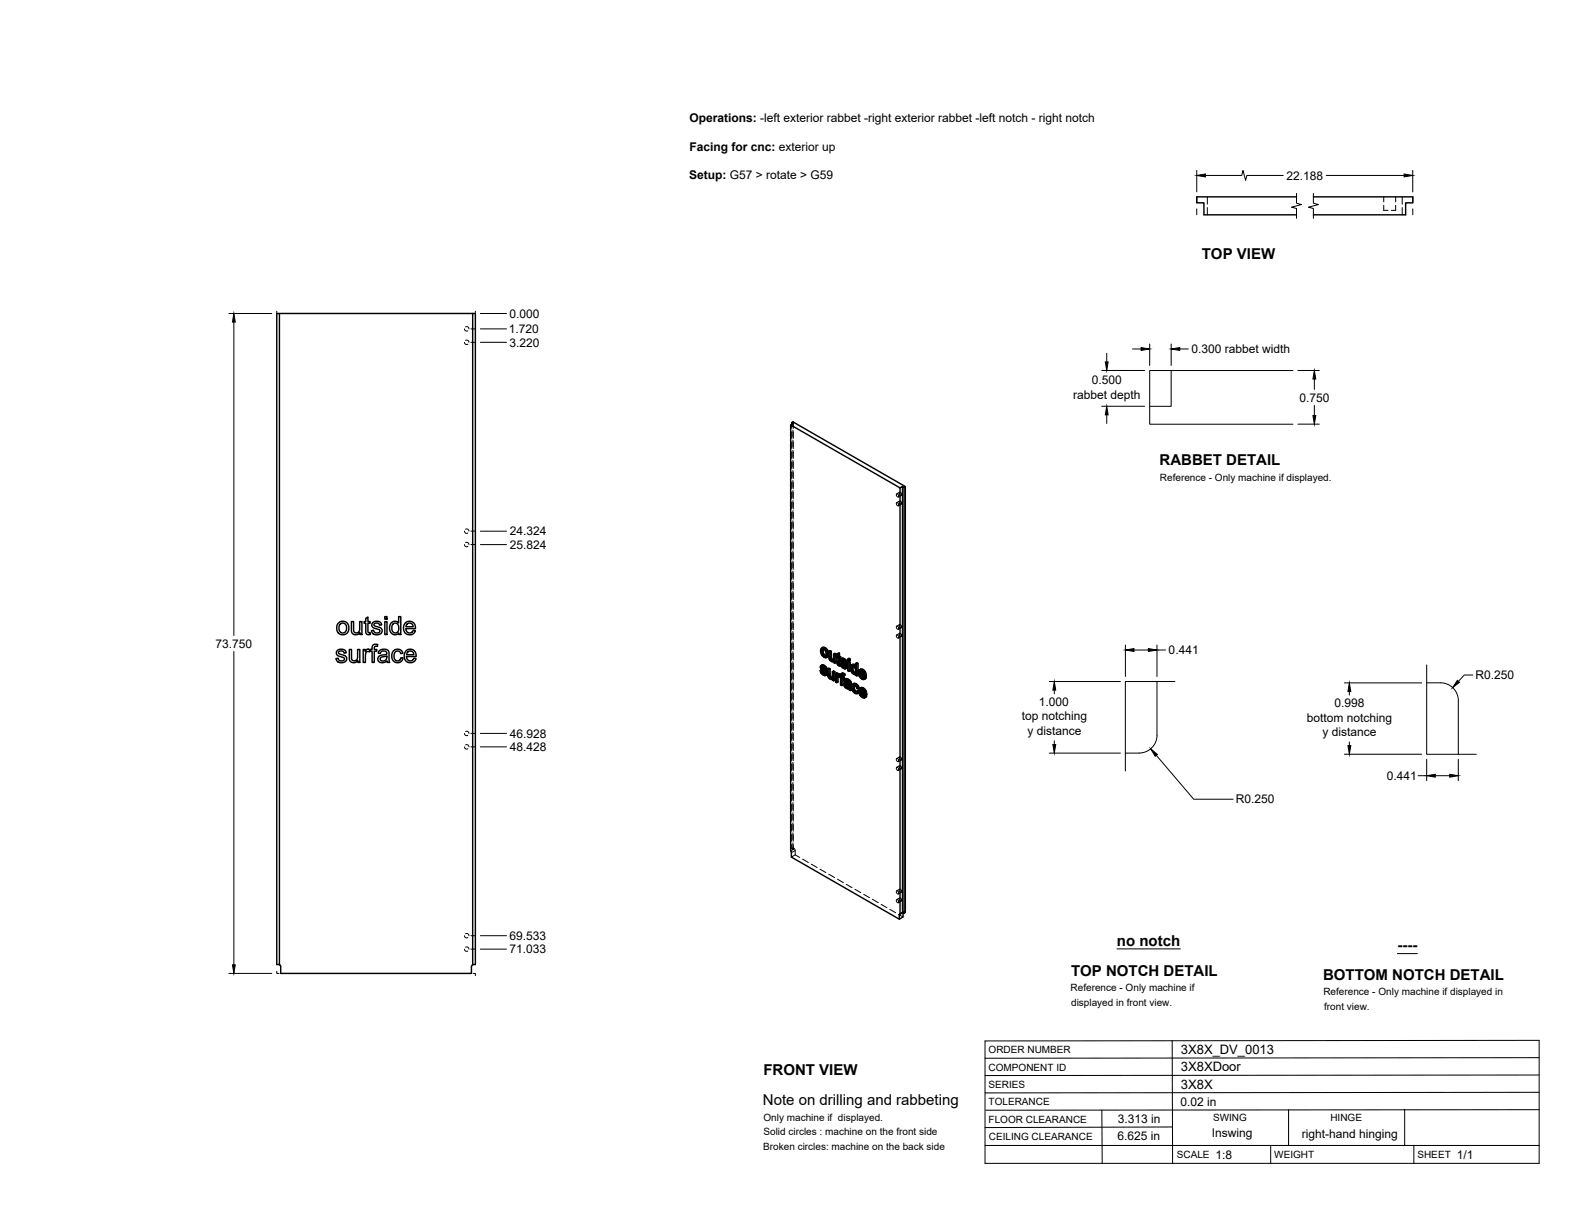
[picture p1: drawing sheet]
<svg xmlns="http://www.w3.org/2000/svg" width="559mm" height="432mm" viewBox="0 0 559 432" stroke-linecap="round" stroke-linejoin="round" font-family="sans-serif">
<!-- layer: Visible -->
<g fill="none" stroke="#000" stroke-width=".51">
<path d="M460 69.9h-35.4v2.1h2.5v4.2h32.9M466 69.9h35.2v2.1h-2.5v4.2h-32.7M99.1 111.2h-.9v231l1 .1M167.7 111.2h1v231l-1 .1M167.7 111.2h-68.6v231.1M167.7 111.2v231.1M280.9 150.6v-.7l.4-.2 39.9 22.9v151.1l-.4 .3M280.9 149.9l.5 .4-.9 .5M319.3 173.1l-38.8-22.3v151.1l.3 .6v1.6l38.3 22M319.3 173.1l.9-.5v151.1M319.3 173.1v151.2M320.2 172.6l.6 .3v151.1"/>
<path d="M321.2 172.6l-.4 .3M129.8 219.4l.7-.5v1.6h.8v.6h-.8v2.9l.2 .4h.6l.1 .7a1.15 1.15 0 0 1-1.3-.1 1.15 1.15 0 0 1-.3-1.2v-2.7h-.6v-.6h.6zM136.5 218.8h.8v.9h-.8zM119.6 230.8l1-.4a1.7 1.7 0 0 1 2.3 1.2l-.8 .1a.96 .96 0 0 0-1-.8 .96 .96 0 0 0-.9 .9l.1 .2a3.3 3.3 0 0 1 2.7 1.3 1.91 1.91 0 0 1-1.4 1.8 1.91 1.91 0 0 1-2.2-.8l-.2-.6 .8-.1a1.1 1.1 0 0 0 1.1 .9 1.1 1.1 0 0 0 1.1-1l-.5-.3a2.55 2.55 0 0 1-2.3-1.2zM120.2 220.9a2.31 2.31 0 0 1 3.6 1.8 2.31 2.31 0 0 1-3.4 2.2 2.77 2.77 0 0 1-.2-4zM120.6 221.5l.7-.4a1.78 1.78 0 0 1 1.7 1.6 1.78 1.78 0 0 1-1.2 1.9 1.82 1.82 0 0 1-1.5-1.2 1.82 1.82 0 0 1 .3-1.9zM123.9 230.4h.8v2.6a1.15 1.15 0 0 0 1.2 1.5 1.15 1.15 0 0 0 1-1.6v-2.5h.8v4.6h-.7v-.6a1.63 1.63 0 0 1-2 .7 1.63 1.63 0 0 1-1.1-1.8zM124.7 220.5h.8v2.6a1.15 1.15 0 0 0 1.1 1.5 1.15 1.15 0 0 0 1-1.6v-2.5h.8v4.6h-.7v-.6a1.64 1.64 0 0 1-2 .7 1.64 1.64 0 0 1-1-1.8zM128.9 230.4h.7v.7a1.1 1.1 0 0 1 1.7-.5l.7-.2v-.4a1.33 1.33 0 0 1 .6-1.3 1.33 1.33 0 0 1 1.4 0l-.1 .6a.71 .71 0 0 0-.8 0 .71 .71 0 0 0-.3 .7v.4h.9v.7h-.9v3.9h-.8v-3.9h-.7v-.4l-.2 .6a1.02 1.02 0 0 0-1.2 .1 1.02 1.02 0 0 0-.3 1.2v2.4h-.7zM132.2 220.9l.9-.4a1.73 1.73 0 0 1 2.3 1.2l-.7 .1a.96 .96 0 0 0-1-.8 .96 .96 0 0 0-.9 .9v.1a3.9 3.9 0 0 1 2.7 1.4 1.91 1.91 0 0 1-1.4 1.8 1.91 1.91 0 0 1-2.1-.8l-.2-.6 .7-.2a1.09 1.09 0 0 0 1.1 1 1.09 1.09 0 0 0 1.1-1l-.4-.3a2.28 2.28 0 0 1-2.4-1.3zM134.7 230.8v-.1a1.94 1.94 0 0 1 2-.4 1.94 1.94 0 0 1 1.3 1.6l.3 3.1h-.8l-.2-.5a1.75 1.75 0 0 1-2 .7 1.75 1.75 0 0 1-1.2-1.7v-.1a1.76 1.76 0 0 1 1.7-1l.4-.1a.72 .72 0 0 0 1-.6 .72 .72 0 0 0-1-.7l-.9 .2-.4 .7-.7-.1zM135.1 233.3l2.1-.6a1.28 1.28 0 0 1-.7 1.7 1.28 1.28 0 0 1-1.6-.7z"/>
<path d="M136.5 220.5h.8v4.6h-.8zM138.8 221a1.73 1.73 0 0 1 2.6 .1v-2.3h.8v6.3h-.7v-.5l-.7 .5a2.21 2.21 0 0 1-2.3-.8 2.21 2.21 0 0 1-.2-2.4zM139.4 221.4l.4-.3a1.78 1.78 0 0 1 1.7 1.1 1.78 1.78 0 0 1-.4 2l-.4 .3a1.73 1.73 0 0 1-1.7-.9 1.73 1.73 0 0 1 .3-1.9zM139.6 231a1.96 1.96 0 0 1 3.3 .8l-.7 .1a1.29 1.29 0 0 0-1.8-.8 1.29 1.29 0 0 0-.6 1.8l.2 .8a1.17 1.17 0 0 0 1.2 .8 1.17 1.17 0 0 0 1-1.1h.8l-.3 1a2.18 2.18 0 0 1-2.9 .3 2.18 2.18 0 0 1-.7-2.8zM143.8 221.1a2.15 2.15 0 0 1 2.5-.4 2.15 2.15 0 0 1 1.1 2.3h-3.4l.1 .7a1.3 1.3 0 0 0 1.3 .9 1.3 1.3 0 0 0 1.2-1l.8 .2-.3 .5a2.32 2.32 0 0 1-3.2 .4 2.32 2.32 0 0 1-.4-3.2zM144 231a2.14 2.14 0 0 1 2.6-.4 2.14 2.14 0 0 1 1 2.3h-3.4l.2 .7a1.29 1.29 0 0 0 1.2 .9 1.29 1.29 0 0 0 1.2-.9l.8 .1-.3 .6a2.32 2.32 0 0 1-3.2 .3 2.32 2.32 0 0 1-.4-3.2zM144.4 221.4l.5-.3 1 .1 .5 .5 .2 .7h-2.6zM144.7 231.3l.4-.3 .9 .1 .6 .4 .2 .8h-2.5zM291 237.9l.7 1.4 .7 .4 .6-.1M291.2 236.2l.6-.3 .7 .2 .6 .5 .4 .9-.5 .3-.1-.6M291.6 231.2v-.5a.92 .92 0 0 1 1.1 0 .92 .92 0 0 1 .4 1l-.2 1-.6 .1M291.6 237.7l-.6 .2 .4 .2"/>
<path d="M291.6 238.7l.5 .4 .4-.3M291.7 237.3l1 1 .5-.3M291.8 237.9l-.4 .2 .1 .4 .6-.1M291.8 235.9l-.6 .4-.1 .6 1.6 2.1M291.8 236.7l-.3 .3 .5-.2M291.8 232.2l.5 .6 .5-.3M291.9 238l.8 .9M292 236.7l.6 .7M292 236.3l.5 .4 .5-.2M292 230.9l-.4 .3v.5l.2 .5 .4-.3M292 236.8l.6 .8 .4 .2M292 236.8h-.5"/>
<path d="M292.1 235.9l-.8 .3M292.1 230.4l.1 1.4 .8 .8M292.1 237l-.4 .3-.2-.3M292.3 230l.9 .9 .5-.2M292.5 236.1l-.5 .2-.4-.1M292.5 236.7l.4 .5 .4-.2M292.7 239l-.2 .2-.4-.1M292.7 238.3l.3 .4 .5-.3M292.8 229.8l-.5 .2-.8-.1M292.9 237.7l.5 .6 .2 .7-.7 .7M293 238.7l.1 .5 .5-.3M293.1 239.2l-.1 .4 .5-.3"/>
<path d="M293.2 230.9l.4 1.4 .4-.3M293.4 233.1a1.7 1.7 0 0 1-2.2-1.6l-.1-1 .4-.6 .9-.3 .7 .4 .7 .9 .2 1-.1 1-.7 .4M293.6 232.3l-.2 .8 .5-.2M293.6 237.3l.5 .3 .4-.3M294.1 237.6v2.2l.5-.2M294.1 239.8l.2 .4 .4-.2M294.5 231.4v2.2l.5-.3M294.5 233.6l.2 .4 .5-.3M294.7 234l.3 .3 .5-.2M295 231.1l-.5 .3-.4-.3M295 234.3l.4 .1M295.3 238.3l.5 .3 .4-.3"/>
<path d="M295.4 234.4l.2-.1zM295.7 234.1l-.7-.6v-2.4l-.5-.3-.4 .3 .1 2.7 .8 .9h.8M295.7 232.1l.5 .2 .4-.2M295.8 238.6v3l.4-.3v-3l-.4-.2-.5 .2v1.8l-.3 .5 .2-.1M295.8 234.7v.4l.4 .2M295.8 234.7l-.2 .1M296.2 232.3v3l.4-.2v-3l-.4-.3-.5 .3v2.1M296.6 233l.3 .2 .2 2.6 .8 .5 .3-.2M296.9 232.4l-.3 .2 .3 .2v-.8l.9-.3v1.1l.5 .2v.4l-.5 .3v-.4M297.3 239.3v-.4l-.4-.2-.5 .3v3l.5 .2M297.3 239.9l-.3 .2-.1 .5 .4-.2M297.3 238.9l-.5 .3-.4-.2"/>
<path d="M297.4 240l-.1 2-.4 .2v-1.6M297.4 240l.5 .2M297.4 240l-.4 .1M297.4 232v1l.4-.2M297.4 233l.4 .3 .5-.3M297.4 239.4l.4 .4M297.6 239.1l-.8 .5v-.4M297.6 235.7l.2 .1M297.8 231.7l-.9 .3M297.8 239.8v.4M297.8 239.9l-.1 .4M297.8 235.8l.1 .5"/>
<path d="M297.9 239.2l.3 .3M297.9 239.2l-.8 .2M297.9 235.2l-.5 .3v-2.1l.4 .3v1.4l.3 .4M297.9 235.4l-.5 .1M298.1 235.5l.7 1.4 .8 .4 .5-.1M298.1 235.5l-.6 .1M298.1 235.5h.1M298.1 235.7l-.3 .1M298.4 233.8l.5-.3 .9 .3 .8 1.3-.5 .3-.1-.6M298.4 239.1l.8-.3 .6 .4-.1 .4-.4 .3 .1-.4M298.6 234.4a.78 .78 0 0 1 1.1 .8l.4 .2M298.7 235.4l-.6 .1 .4 .2"/>
<path d="M298.7 236.3l.5 .4 .5-.2M298.8 234.9l1 1 .5-.3M298.9 235.5l-.4 .2 .1 .4 .6-.1M298.9 234.3l-.3 .4 .5-.3M298.9 233.5l-.6 .3-.1 .7 1.6 2.1M298.9 238.8l-.6 .4-.1 .8-.4-.2 .4-.3M299 239.2l.4 .3 .4-.3M299 235.6l.8 .9M299.1 234.3l.6 .7M299.1 239.8l.5 .5v.4l-.4 .2v-.4M299.1 234l.6 .4 .4-.3M299.2 236.7l.5 .1"/>
<path d="M299.2 233.5l-.8 .3M299.3 234.6l-.5 .3-.2-.2M299.3 239.9l-.6-.3v.6l.4-.2M299.4 238.9l-.4 .3-.5-.1M299.6 233.7l-.5 .3-.4-.2M299.7 234.4l.3 .4 .4-.2M299.8 236.6l-.1 .2M299.8 235.9l.3 .4 .5-.3M300 235.3l.6 .7 .1 .7-.7 .6M300.1 236.3l.1 .5 .5-.3M300.2 236.8l-.1 .4 .5-.3M300.8 235l.4 .2 .5-.2"/>
<path d="M300.8 233.8l.4 .3 .5-.3M301.2 234.7l.5 .3v3l-.5 .2v-3M301.2 234.7l-.4 .3v3l.4 .2M301.2 234.1v.6l.5-.3v-.6l-.5-.2-.4 .2v.6l.4 .3M302.1 236l.9-.3 .6 .3M302.4 238.3l.5 .5 .4-.2M302.4 236.5l.7 .2 .5 .9-.1 1.1-.6 .1M302.5 236.5l-.3 .8M302.6 237l-.4 .3v.5l.2 .5 .5-.3M302.7 236.5l.1 1.4 .7 .8M302.7 235.7l-.4 .2a2 2 0 0 0 1.2 3.4l.1-.1M302.8 236.1l.5 .3"/>
<path d="M303.3 235.8l-.5 .3-.5-.2M303.6 235.4l.4 .3 .4-.3M303.6 239.2v.4l.4 .2M303.6 239.2l-.2 .1M304 235.7v4.1l.4-.2v-4.2l-.4-.2-.4 .2v1.5l-.3-.5 .3-.1M305.2 239.9l.6 .6 .4-.3M305.5 238.4l-.5 .2 1.5 .9-.6-1.2a.5 .5 0 0 0-.6-.2 .5 .5 0 0 0-.3 .5M305.5 238.1v.3l.8 .5M305.5 239.4l.9 .9M305.7 239.7l-.5 .2-.2-.9 1.9 1.2M305.8 237.8l.8 .9 .4-.3M306.2 237.5l-.4 .3-.9-.1"/>
<path d="M306.6 238.7l.3 1.3 .5-.2M294.3 240.2l.3 .4 .5-.3M294.6 240.6h.4M295.3 240.4l-.7-.6-.1-2.5-.4-.2-.5 .2 .1 2.5 .7 1.1 .6 .2 .4-.2M295.4 240.9v.4l.4 .3M295.4 240.9l-.2 .1M297.8 240.2l.4 .2v2.6l.5 .2M298.7 240.2l.5 .3 .4-.2M299.1 240.9v2.1l-.4 .2v-2.6l.5 .3M299.6 242.4l.5-.3 1.1 .3M299.7 241.1l1-.2 1.2 1 .3 2.9-.4 .2-.2-.4M299.9 242.9h.3a.76 .76 0 0 1 .7 .2 .76 .76 0 0 1 .2 .7"/>
<path d="M300 243.5l.4 .4 .4-.3M300 242.8l-.2 .3M300.1 242.1l-.7 .6 .2 .9 .8 .7h.8l.1 .5 .5 .2M300.2 242.9l-.3 .4 .1 .2 .4-.2M300.3 242.9l.2 .5 .6 .4M300.3 241.6l-.4 .3a.74 .74 0 0 1 .8-.2 .74 .74 0 0 1 .5 .8v.3l-1.2-.4M300.3 241.6h.1M300.4 243.9l.4 .1M300.4 242.1l-.7 .2M300.5 240.8l-1 .5-.1 .3 .5 .3M300.6 241.3l.6 .4 .4-.3M300.8 244l.3-.1z"/>
<path d="M301.1 241l-.5 .3-.6-.2M301.2 241.7l.3 .4 .4-.2M301.5 242.1l.1 .4 .4-.2M301.6 242.5v2.1l.5-.3M302.5 242.8l.7-.4 .7 .3 .6 .6 .3 .9-.4 .2-.3-.9M302.6 244l.2 1 .5-.2M302.8 245l.6 .6 .4-.3M303.1 243.8l-.5 .2 .1-.4a.66 .66 0 0 1 .8-.4 .66 .66 0 0 1 .4 .8l.5 .4M303.1 243.2l.1 1.3 .8 .9M303.2 242.4l-.5 .3a2.09 2.09 0 0 0 .4 3.1l1 .3M303.4 242.9l.7 .6 .4-.2M303.8 242.6l-.4 .3-.7-.2"/>
<path d="M304 245.2l-.2 .5-.4-.1M304.7 245.4l-.6 .7 .6-.4M304.7 245.1l-.2-.1-.5 .2 .4 .3M305.4 246.5l.5 .6 .5-.3M305.6 244.9l-.4 .3 1.4 .8-.6-1.2a.45 .45 0 0 0-.6-.1 .45 .45 0 0 0-.2 .5M305.6 244.7v.2l.9 .5M305.7 245.9l.9 1M305.8 240.5l.4 .1M305.8 246.2l-.4 .3-.3-.9 2 1.1M305.9 244.3l.8 .9 .5-.2M305.9 247.1l.4 .1M306.3 244.1l-.4 .2-.9-.1"/>
<path d="M306.5 240.3l.4 .3 .5-.3M306.5 240.3l-.2 .2M306.6 246.8l.5 .4 .4-.3M306.6 246.8l-.2 .3M306.7 245.2l.4 1.4 .4-.3M306.8 240.1l-.3 .2M306.9 240l.5-.1v-.5l-.7-1.5-1-.6-.8 .4-.4 1 .5 1.5 1.1 .9h.5l.3-.5M307 246.7l-.4 .1M307 240.1l.3 .5-.7 .4M307.1 246.6l.4-.2v-.4l-.7-1.6-1-.5-.8 .3-.3 1.2 .4 1.3 1.2 1 .6-.2 .2-.3M307.1 246.7l.4 .2-.1 .3-.6 .4M320.2 323.7l-.9 .6"/>
<path d="M320.2 323.7l.2 .1M320.4 323.8h.1M320.8 324l-.4-.2v1.6l-1.3 .7v-1.5l.2-.4M99.2 342.3l.4 .4v2.7h67.7v-2.4l.4-.7"/>
</g>
<!-- layer: Hidden -->
<g fill="none" stroke="#000" stroke-width=".35">
<path d="M428.3 69.9v2.5M428.3 73.6v2.6M490.9 72.8v1.8h1.6M490.9 69.9v1.7M495.2 72.8v1.8h-1.6M495.2 69.9v1.7M497.5 69.9v2.5M497.5 73.6v2.6M164.8 116.7l.4 .7h.8M165.2 116h.7l.5 .7M164.8 121.5l.4 .6h.8M165.2 120.8l.7-.1 .5 .8"/>
<path d="M280.9 150.6v1.4M280.9 153.2v2.4M280.9 156.7v2.4M281.3 149.7v1.7M281.3 152.6v2.4M281.3 156.2v2.4M281.3 159.7v2.4M281.4 150.3v1.7M281.4 153.2v2.4M281.4 156.8v2.4M280.9 160.3v2.4M280.9 163.9v2.4"/>
<path d="M280.9 167.5v2.3M280.9 171v2.4M280.9 174.6v2.4M280.9 178.2v2.4M281.3 163.3v2.4M281.3 166.9v2.4M281.3 170.5v2.3M281.3 174v2.4M281.3 177.6v2.4M281.4 160.3v2.4M281.4 163.9v2.4M281.4 167.5v2.4"/>
<path d="M281.4 171.1v2.3M281.4 174.6v2.4M281.4 178.2v2.4M318.1 178.4a.55 .55 0 0 1 .7 .3 .55 .55 0 0 1-.3 .8l-.4-.5zM318.1 175.3a.58 .58 0 0 1 .7 .3 .58 .58 0 0 1-.2 .8l-.5-.5zM319.1 177.8a.6 .6 0 0 1 .7 .4 .6 .6 0 0 1-.2 .7l-.5-.4zM319.1 174.7a.56 .56 0 0 1 .7 .3 .56 .56 0 0 1-.3 .7l-.5-.6zM319.2 177.8l-1.1 .6M319.2 174.7l-1.1 .5M319.8 178.9l-1 .6M319.8 175.8l-1 .5M164.8 193.2l.4 .7h.8"/>
<path d="M164.8 188.4l.4 .7h.8M165.2 192.5h.7l.5 .7M165.2 187.8l.7-.1 .5 .7M280.9 181.8v2.3M280.9 185.3v2.4M280.9 188.9v2.4M280.9 192.5v2.4M280.9 196v2.4M280.9 199.6v2.4M281.3 181.2v2.4M281.3 184.8v2.3M281.3 188.3v2.4"/>
<path d="M281.3 191.9v2.4M281.3 195.5v2.3M281.3 199.1v2.3M281.4 181.8v2.4M281.4 185.4v2.3M281.4 188.9v2.4M281.4 192.5v2.4M281.4 196.1v2.3M281.4 199.6v2.4M280.9 203.2v2.4M280.9 206.8v2.3M280.9 210.3v2.4"/>
<path d="M280.9 213.9v2.4M280.9 217.5v2.4M281.3 202.6v2.4M281.3 206.2v2.4M281.3 209.8v2.4M281.3 213.3v2.4M281.3 216.9v2.4M281.4 203.2v2.4M281.4 206.8v2.4M281.4 210.4v2.3M281.4 213.9v2.4M281.4 217.5v2.4"/>
<path d="M280.9 221v2.4M280.9 224.6v2.4M280.9 228.2v2.4M280.9 231.8v2.3M280.9 235.3v2.4M280.9 238.9v2.4M281.3 220.5v2.4M281.3 224v2.4M281.3 227.6v2.4M281.3 231.2v2.4M281.3 234.8v2.4M281.3 238.3v2.4"/>
<path d="M281.4 221.1v2.4M281.4 224.6v2.4M281.4 228.2v2.4M281.4 231.8v2.4M281.4 235.4v2.3M281.4 238.9v2.4M291.4 237.7l.4 .9M291.5 236.4l-.5 .2M291.6 236.1l-.5 .2M291.6 230.7l-.5 .2M291.6 237.7l.3 .3M291.6 236.9l-.5 .2"/>
<path d="M291.7 235.9l-.2 .7 .7 1a1.11 1.11 0 0 1 .9 1.3h-.4l.4-.2M291.8 238.6l.7 .7 .8 .1M291.8 238.6l-.5 .2M291.8 237.8v.1M291.9 237.3l-.5 .3M291.9 232l.9 .9 .9 .1M291.9 236.6l-.1 .1M291.9 232l-.4 .3M292 229.7l-.4 .8 .3 1.5M292.1 236.4l-.5 .2 .4-.2M292.2 230.2l-.1 .2M292.2 230.2l.7 .1 .6 1v.9l-.5 .4"/>
<path d="M292.2 230.2l-.4 .2M292.5 236.5l-.5 .2a.33 .33 0 0 1 .2-.4 .33 .33 0 0 1 .4 .3l.5 .7 .4 .2M292.6 237.4l.3 .3M292.6 239.2l.4-.2-.9 .5M292.8 230.2l-.5 .3M292.8 232.9l-.5 .3M292.9 236.9l-.5 .2M293 238.4l-.5 .2M293.1 237.3l-.5 .3M293.1 239.5l-.5 .2M293.3 232.5l-.4 .3M293.3 230.8l-.4 .3"/>
<path d="M293.4 233.1l-.4 .3M293.6 231.8l-.5 .3M294.1 237.1l.2 2.9 .9 .8 .6-.2v.5l.4 .2M294.1 239.4l-.4 .3M294.3 239.9l-.5 .3M294.5 230.8l.2 3 1 .7 .5-.1v.4l.4 .3M294.5 233.2l-.4 .3M294.7 233.7l-.5 .2M295 234.1l-.5 .3M295.4 234.4l-.4 .3M295.8 238.1v1.8l-.2 .4-.3 .1M296 234.1l-.4 .3"/>
<path d="M296.1 234l-.5 .3 .3-.2M296.2 231.8v2l-.5 .3M296.2 234.8l-.4 .3M296.2 234.4l-.4 .3 .3-.2M296.9 238.7v3l.4 .3M297.1 232.3l-.2 .1M297.3 239.4l-.5 .2M297.4 231.8v.7l-.3-.2v.4l.3 .2 .1 2.4 .8 .8-.2-.6M297.4 232.5l-.8 .5v-.4M297.4 232.9l-.5 .3M297.4 239.8l-.1 .1M297.5 235.3l-.5 .2"/>
<path d="M297.5 239.2l-.2 .1M297.5 239.7l-.4 .2M297.6 239.6l-.5 .3M297.6 235.6l-.4 .3M297.8 239.7l-.4 .3 .3-.4 .5 .4 .1-.3 .4 .4v2.6l.4 .3M297.8 233.2l-.4 .2M298 235.9l-.4 .3M298.3 233.4l-.5-.2v.5M298.3 239.6l-.5 .2M298.3 239.5h-.1M298.3 239.9l-.5 .3 .4-.2M298.3 239.7l-.5 .2"/>
<path d="M298.3 235.6l-.2 .1M298.3 236.1h-.1M298.5 235.3l.4 .9M298.6 234l-.4 .3M298.7 239.7l-.5 .3M298.7 233.7l-.5 .2M298.7 235.4l.3 .2M298.7 234.5l-.4 .2M298.7 239l-.4 .2M298.8 233.6l-.2 .7 .7 .9a1.13 1.13 0 0 1 .9 1.3h-.4l.4-.2M298.9 238.8l-.2 .9-.5-.2M298.9 236.2l.9 .8h.7"/>
<path d="M298.9 236.2l-.5 .3M299 235.4l-.1 .1M299 234.9l-.5 .3M299 234.2l-.1 .1M299.1 234.3a.33 .33 0 0 1 .2-.4 .33 .33 0 0 1 .4 .3l.5 .8 .4 .1M299.1 234l-.4 .3M299.2 234l-.5 .3M299.2 239.4l-.5 .2M299.5 239.4l-.5 .3M299.6 234.1l-.5 .3M299.7 236.9l-.5 .3M299.7 235l.3 .3"/>
<path d="M299.7 239.6l-.5-.2-.1 .4M300 234.5l-.4 .2M300.1 236.6l-.4 .2 .4-.2M300.1 236l-.4 .2M300.2 235l-.5 .2M300.2 237.1l-.5 .2M301.2 234.7v3l.5 .3M301.2 233.6v.5l.5 .3M301.2 237.7l-.4 .3M301.2 234.1l-.4 .3M302.2 236.8l-.5 .2M302.3 236l-.4 .3"/>
<path d="M302.3 237.7l-.4 .2M302.5 235.8l-.3 .7v.8a1.47 1.47 0 0 0 1.8 1.7v.3l.4 .3M302.7 238.5l-.4 .2M302.8 236.3l-.1 .2M302.8 236.3h.6l.6 1v1.1l-.5 .3M302.8 236.3l-.3 .2M302.9 236.2l-.5 .3M303.3 239l-.4 .2M303.3 236.3l-.4 .2M303.7 236.2l-.1 .1M303.8 238.6l-.4 .3M303.8 236.9l-.4 .2"/>
<path d="M304 235.2v1.5l-.4-.7M304 236.7l-.4 .2M304 239l-.4 .2 .3-.1M304 237.9l-.4 .2M304 239.3l-.4 .3M305 238.4l-.5 .3M305.3 239.7l-.4 .3M305.3 237.4l-.3 .9 .3 1.4 1 1 .8 .1M305.4 238.8l-.4 .2M305.5 239.4l-.1-.6 2 1.1M305.7 237.9l-.2 .2M305.7 237.9l.8 .3 .4 1-.6-.3"/>
<path d="M305.7 237.9l-.5 .2M306.2 237.9l-.4 .3M306.7 238.5l-.4 .3M306.9 239.2l-.4 .3M318.1 225.4a.55 .55 0 0 1 .7 .3 .55 .55 0 0 1-.3 .7l-.4-.4zM318.1 222.3a.58 .58 0 0 1 .7 .3 .58 .58 0 0 1-.2 .7l-.5-.4zM319.1 224.7a.6 .6 0 0 1 .7 .4 .6 .6 0 0 1-.2 .7l-.5-.4zM319.1 221.6a.56 .56 0 0 1 .7 .4 .56 .56 0 0 1-.3 .7l-.5-.6zM319.2 224.7l-1.1 .6M319.2 221.6l-1.1 .6M319.8 225.8l-1 .6M319.8 222.7l-1 .6"/>
<path d="M165.2 259.5h.7l.5 .7M280.9 242.5v2.4M280.9 246.1v2.3M280.9 249.6v2.4M280.9 253.2v2.4M280.9 256.8v2.3M281.3 241.9v2.4M281.3 245.5v2.4M281.3 249.1v2.3M281.3 252.6v2.4M281.3 256.2v2.4M281.3 259.8v2.3"/>
<path d="M281.4 242.5v2.4M281.4 246.1v2.4M281.4 249.7v2.3M281.4 253.2v2.4M281.4 256.8v2.4M294.6 240.3l-.5 .3M295 240.7l-.5 .2M295.4 240.4l-.2 .1M295.6 240.3l-.5 .3M295.7 240.2l-.4 .3M295.8 240.6l-.4 .3 .3-.1M295.8 241.1l-.4 .2"/>
<path d="M296.9 241.7l-.5 .3M298.7 242.7l-.5 .3M298.7 240.1l-.5 .3M299.1 240.4l-.4 .2M299.6 240.7l-.5-.3v.5M299.8 242.6l-.4 .3M299.9 241.3l-.5 .3M299.9 242.3l-.5 .2M300 242.1l-.2 .7 .2 .6 .9 .7h.8l.1 .4M300 243.4l-.4 .2M300.1 240.9l-.5 .2M300.1 240.9l-.2 .4 .4 .3a.81 .81 0 0 1 1-.1 .81 .81 0 0 1 .3 .9h-.4"/>
<path d="M300.2 242.9l.3-.3a.86 .86 0 0 1 1.1 1l-.5 .2M300.5 242.6l-.5 .3 .4-.2M300.5 241.3l-.4 .2M300.7 244l-.5 .2M301 241.4l-.5 .3M301.2 244.2l-.5 .2M301.4 243.7l-.4 .3M301.5 241.9l-.4 .2M301.6 243.6l-.5 .3 .2-.1M301.6 242.9l-.4 .3M301.6 242.5l-.4 .3M301.6 242.4l-.4 .3"/>
<path d="M301.7 244.1l-.5 .2M301.8 244.5l.4 .3M301.8 244.5l-.5 .3M302.6 243.5l-.4 .3M302.8 242.7l-.5 .3M302.9 244.9l-.4 .2M303 242.5l-.4 1 .3 1.4 .9 .9 .7 .1M303.1 243.2a.78 .78 0 0 1 1-.1 .78 .78 0 0 1 .3 .9l.4 .2M303.3 243l-.5 .3M303.8 245.8l-.4 .2M303.8 243l-.4 .3M304 245.4h.2"/>
<path d="M304.2 243.4l-.4 .3M304.2 245.4l-.4 .3M304.4 244l-.4 .3M304.5 245l-.3 .4M304.7 245.1l.2 .2-.2 .4M304.9 245.3l-.2 .1M305.1 245l-.4 .2M305.5 244l-.4 .8 .4 1.5 1 1 .7 .1M305.5 246.3l-.5 .2M305.6 245.3l-.5 .3M305.7 245.9l-.1-.6 1.9 1.1M305.8 244.4l-.2 .3"/>
<path d="M305.8 244.4l.9 .4 .4 1-.6-.4M305.8 244.4l-.4 .3M306.2 240.7l-.4 .2M306.3 244.5l-.4 .3M306.4 247.2l-.5 .3M306.4 240.3h.2M306.6 246.9h.2M306.7 240.3l-.4 .2 .3-.2M306.8 246.9l-.4 .2M306.9 245.1l-.5 .3M306.9 240l-.1 .1M307 240.8l-.5 .3"/>
<path d="M307 240.1l-.4 .2M307 246.6v.1M307.1 245.8l-.5 .2M307.1 247.4l-.4 .3M307.1 246.7l-.3 .2M164.8 265l.4 .7h.8M164.8 260.2l.4 .7h.8M165.2 264.3h.7l.5 .7M280.9 260.4v2.3M280.9 263.9v2.4M280.9 267.5v2.4M280.9 271.1v2.4"/>
<path d="M280.9 274.6v2.4M280.9 278.2v2.4M281.3 263.4v2.3M281.3 266.9v2.4M281.3 270.5v2.4M281.3 274.1v2.3M281.3 277.6v2.4M281.4 260.4v2.3M281.4 263.9v2.4M281.4 267.5v2.4M281.4 271.1v2.4M281.4 274.7v2.4"/>
<path d="M281.4 278.2v2.4M318.1 272.3a.55 .55 0 0 1 .7 .3 .55 .55 0 0 1-.3 .7l-.4-.4zM318.1 269.2a.6 .6 0 0 1 .7 .3 .6 .6 0 0 1-.2 .8l-.5-.5zM319.1 271.7a.56 .56 0 0 1 .7 .3 .56 .56 0 0 1-.3 .8l-.5-.7zM319.1 268.6a.56 .56 0 0 1 .7 .3 .56 .56 0 0 1-.3 .7l-.5-.6zM319.2 271.7l-1.1 .5M319.2 268.6l-1.1 .5M319.8 272.8l-1 .5M319.8 269.7l-1 .5M280.9 281.8v2.4M280.9 285.3v2.4M280.9 288.9v2.4"/>
<path d="M280.9 292.5v2.4M280.9 296.1v2.4M280.9 299.6v1.5M281.3 299.1v1.7l.8 .7v1.8l1.6 .9M281.3 281.2v2.4M281.3 284.8v2.4M281.3 288.4v2.3M281.3 291.9v2.4M281.3 295.5v2.4M281.4 281.8v2.4M281.4 285.4v2.4M281.4 288.9v2.4"/>
<path d="M281.4 292.5v2.4M281.4 296.1v2.4M281.4 299.7v1.7M281.3 300.8l-.4 .3 .5 .3M281.4 301.4l-.9 .5M282.1 303.3l-1.3 .8M284.8 304.8l2 1.2M287.8 306.6l2.1 1.2M290.9 308.4l2.1 1.2M294 310.2l2.1 1.2M297.1 312l2.1 1.2M300.2 313.8l2.1 1.1"/>
<path d="M303.3 315.5l2.1 1.2M306.4 317.3l2.1 1.2M309.5 319.1l2.1 1.2M318.1 319.3a.58 .58 0 0 1 .7 .3 .58 .58 0 0 1-.2 .7l-.5-.4zM318.1 316.1a.6 .6 0 0 1 .7 .4 .6 .6 0 0 1-.2 .7l-.5-.4zM319.1 318.6a.56 .56 0 0 1 .7 .4 .56 .56 0 0 1-.3 .7l-.5-.6zM319.1 315.5a.56 .56 0 0 1 .7 .4 .56 .56 0 0 1-.3 .7l-.5-.6zM319.2 318.6l-1.1 .6M319.2 315.5l-1.1 .6M319.8 319.7l-1 .6M319.8 316.6l-1 .6M164.8 336.8l.4 .6h.8"/>
<path d="M164.8 332l.4 .7h.8M165.2 336.1h.8l.4 .7M165.2 331.3h.8l.4 .7M312.6 320.9l2.1 1.2M315.7 322.7l2.1 1.2M318.8 324.4l1.6 1M320.5 323.5l-1.3 .8M321.2 323.7l-.6-.2-.2 .3"/>
</g>
<!-- layer: Reference -->
<g fill="none" stroke="#000" stroke-width=".35">
<path d="M424.6 69.9v2.1M424.6 74.1v2.1M501.2 69.9v2.1M501.2 74.1v2.1M98.2 110.4v.8h.8M167.1 116.7h1.6M168.7 110.4v.8h-.8M167.1 121.5h1.6M415.5 131.5v12.7h-7.6M458.7 131.5h-50.8v19h50.8M167.1 188.4h1.6M167.1 193.2h1.6"/>
<path d="M506.2 235.9v31.7h17.6M410.5 241.8v19a6.4 6.4 0 0 1-6.4 6.4M416.9 241.8h-17.6v31.8M506.2 242.3a12.9 12.9 0 0 1 7.8 .7 6.4 6.4 0 0 1 3.4 5.6v19M167.1 260.2h1.6M167.1 265h1.6M399.3 267.2h4.8M167.1 336.8h1.6M167.1 332h1.6M98.2 344.6v.8h.8M167.9 345.4h.8v.8"/>
</g>
<!-- layer: Hidden Narrow -->
<g fill="none" stroke="#000" stroke-width=".35">
<path d="M292.5 237.9l-.4 .3M294.1 239l-.5 .2M294.5 232.7l-.4 .3M295.8 239.7l-.5 .2M296.2 233.4l-.5 .3M297.4 234.6l-.5 .3M298.7 239.4l-.5 .3M299.1 239.7h.1M299.7 235.5l-.5 .3M300.9 242.7l-.4 .3M301.6 243.1l-.4 .3M281.7 301l-.5 .2"/>
<path d="M282.1 301.8l-1.3 .7M320.9 323.6l-.5 .2"/>
</g>
<!-- layer: Visible Narrow -->
<path d="M292.5 237.4l-.4 .2M294.5 239l-.4 .3M295 232.8l-.5 .2M297.8 234.9l-.4 .3M299.1 239.7l-.4 .3M299.7 235l-.5 .2M300.8 242.3l-.4 .2M302.1 242.8l-.5 .2M302.1 243.4l-.5 .3M320.4 323.8l-1.3 .8" fill="none" stroke="#000" stroke-width=".35"/>
<!-- layer: Titleblock -->
<g fill="none" stroke="#000" stroke-width=".36">
<path d="M349.5 369.3l196.6-.2v43.7h-196.6zM415.9 369.3l.1 43.5M546.1 375.3l-196.6 .2M390.9 393.9l.2 18.9M416 399.9l-66.5 .2M457.2 393.7v12.7M498.4 393.6v12.7M546.1 393.7l-196.3 .2M546.1 387.6l-196.6 .2M546.1 381.4l-196.6 .2M349.5 406.4h196.6M450.8 406.4v6.4"/>
<path d="M501.6 406.4v6.4"/>
</g>
<!-- layer: FD_Dimensions -->
<g fill="none" stroke="#000" stroke-width=".35">
<path d="M424.6 60.5v7.6M427.7 62.3h12.8l.5-1.8 .9 3.5 .5-1.7h12.9M470.5 62.3h27.7M501.2 60.5v7.6M81.2 111.2h15.2M83 114.3v111.2M170.4 111.2h9.3M170.4 116.7h9.3M170.4 121.5h9.3M390.9 131.4h15.2M392.7 125.3v3.1M401.8 123.8h3.1"/>
<path d="M407.9 122v7.7M415.5 122v7.7M418.6 123.8h3M460.5 131.4h7.6M466.3 134.5v3.7M390.9 144.1h15.2M392.7 147.2v3M460.5 150.5h7.6M466.3 143.8v3.6M170.4 188.5h9.3M170.4 193.2h9.3M83 231.1v111.2"/>
<path d="M399.3 228.9v11.1M402.3 230.6h5.1M410.5 228.9v11.1M410.5 230.6h3M522.6 239.5h-3.1l-2.1 2.2M372.3 241.8h25.2M374.1 244.9v1.3M477 242.3h27.4M478.7 245.3v1.3M170.4 260.2h9.3M170.4 265h9.3M372.3 267.2h25.2"/>
<path d="M374.1 262.8v1.4M410.3 268l13.2 15.6h14M477 267.6h27.4M478.7 263.3v1.3M503.1 275.2h3.1M506.2 269.4v7.6M509.2 275.2h5.1M517.4 269.4v7.6M170.4 332h9.3M170.4 336.8h9.3M81.2 345.4h15.2"/>
</g>
<g fill="#000" stroke="#000" stroke-width=".35">
<path d="M424.6 62.3l3.1-.6v1.1zM498.2 61.7l3 .6-3 .5zM83 111.2l.5 3.1h-1zM392.2 128.4h1l-.5 3zM404.9 123.3l3 .5-3 .5zM415.5 123.8l3.1-.5v1zM466.3 131.4l.5 3.1h-1zM392.7 144.1l.5 3.1h-1zM465.8 147.4h1l-.5 3.1zM399.3 230.6l3-.5v1zM407.4 230.1l3.1 .5-3.1 .5zM374.1 241.8l.5 3.1h-1.1z"/>
<path d="M478.7 242.3l.6 3h-1.1zM517.1 241.4l.7 .7-2.4 1.9zM373.5 264.2h1.1l-.5 3zM408.3 265.7l2.3 2-.7 .6zM478.2 264.6h1.1l-.6 3zM506.2 275.2l3-.5v1zM514.3 274.7l3.1 .5-3.1 .5zM82.5 342.3h1l-.5 3.1z"/>
</g>
<!-- layer: Break Lines -->
<path d="M460 68.6v3.5l1.7 .5-3.5 .9 1.8 .5v3.5M466 68.6v3.5l1.7 .5-3.5 .9 1.8 .5v3.5" fill="none" stroke="#000" stroke-width=".35"/>
<!-- layer: Notes -->
<path d="M396.3 336.7h22.5M495.8 338.3h7.1" fill="none" stroke="#000" stroke-width=".35"/>
<g font-size="5.3">
<text x="426.4" y="92.1">TOP VIEW</text>
<text x="411.4" y="165.1">RABBET DETAIL</text>
<text x="396.3" y="335.5">no notch</text>
<text x="495.8" y="337.2">----</text>
<text x="380" y="346.1">TOP NOTCH DETAIL</text>
<text x="469.4" y="347.5">BOTTOM NOTCH DETAIL</text>
<text x="270.9" y="381.4">FRONT VIEW</text>
<text x="270.7" y="392.2">Note on drilling and rabbeting</text>
</g>
<g font-size="4.6">
<text x="419" y="373.8">3X8X_DV_0013</text>
<text x="419" y="380.1">3X8XDoor</text>
<text x="419" y="386.2">3X8X</text>
</g>
<g font-size="4.3">
<text x="244.6" y="43.2">Operations: -left exterior rabbet -right exterior rabbet -left notch - right notch</text>
<text x="244.6" y="53.4">Facing for cnc: exterior up</text>
<text x="244.5" y="63.6">Setup: G57 &gt; rotate &gt; G59</text>
<text x="456.4" y="63.7">22.188</text>
<text x="180.8" y="112.7">0.000</text>
<text x="180.5" y="118.2">1.720</text>
<text x="180.8" y="123">3.220</text>
<text x="422.7" y="125.3">0.300 rabbet width</text>
<text x="387.3" y="136.4">0.500</text>
<text x="380.7" y="141.5">rabbet depth</text>
<text x="461" y="142.5">0.750</text>
<text x="180.8" y="190">24.324</text>
<text x="180.8" y="194.7">25.824</text>
<text x="76.5" y="229.8">73.750</text>
<text x="414.6" y="232.1">0.441</text>
<text x="523.5" y="241">R0.250</text>
<text x="368.6" y="250.5">1.000</text>
<text x="473.4" y="251">0.998</text>
<text x="362.6" y="255.6">top notching</text>
<text x="463.6" y="256">bottom notching</text>
<text x="180.9" y="261.7">46.928</text>
<text x="364.5" y="260.7">y distance</text>
<text x="469.2" y="261.1">y distance</text>
<text x="180.9" y="266.5">48.428</text>
<text x="492" y="276.7">0.441</text>
<text x="438.4" y="285.1">R0.250</text>
<text x="180.8" y="333.5">69.533</text>
<text x="180.8" y="338.3">71.033</text>
<text x="418.8" y="392.4">0.02 in</text>
<text x="396.6" y="398.3">3.313 in</text>
<text x="396.5" y="404.3">6.625 in</text>
<text x="430" y="403.6">Inswing</text>
<text x="461.8" y="403.8">right-hand hinging</text>
<text x="431.3" y="411.1">1:8</text>
<text x="516.9" y="411.1">1/1</text>
</g>
<g font-size="3.5">
<text x="411.5" y="170.7">Reference - Only machine if displayed.</text>
<text x="379.9" y="351.7">Reference - Only machine if</text>
<text x="469.5" y="353.1">Reference - Only machine if displayed in</text>
<text x="380" y="356.8">displayed in front view.</text>
<text x="469.8" y="358.2">front view.</text>
<text x="350.8" y="373.6">ORDER NUMBER</text>
<text x="350.8" y="379.9">COMPONENT ID</text>
<text x="350.8" y="386.1">SERIES</text>
<text x="350.8" y="392.2">TOLERANCE</text>
<text x="270.9" y="397.7">Only machine if displayed.</text>
<text x="350.8" y="398.4">FLOOR CLEARANCE</text>
<text x="430.4" y="397.8">SWING</text>
<text x="472" y="397.7">HINGE</text>
<text x="270.8" y="407.9">Broken circles: machine on the back side</text>
<text x="270.9" y="402.8">Solid circles : machine on the front side</text>
<text x="350.8" y="404.4">CEILING CLEARANCE</text>
<text x="417.5" y="410.9">SCALE</text>
<text x="452.1" y="410.9">WEIGHT</text>
<text x="502.9" y="410.9">SHEET</text>
</g>
</svg>
